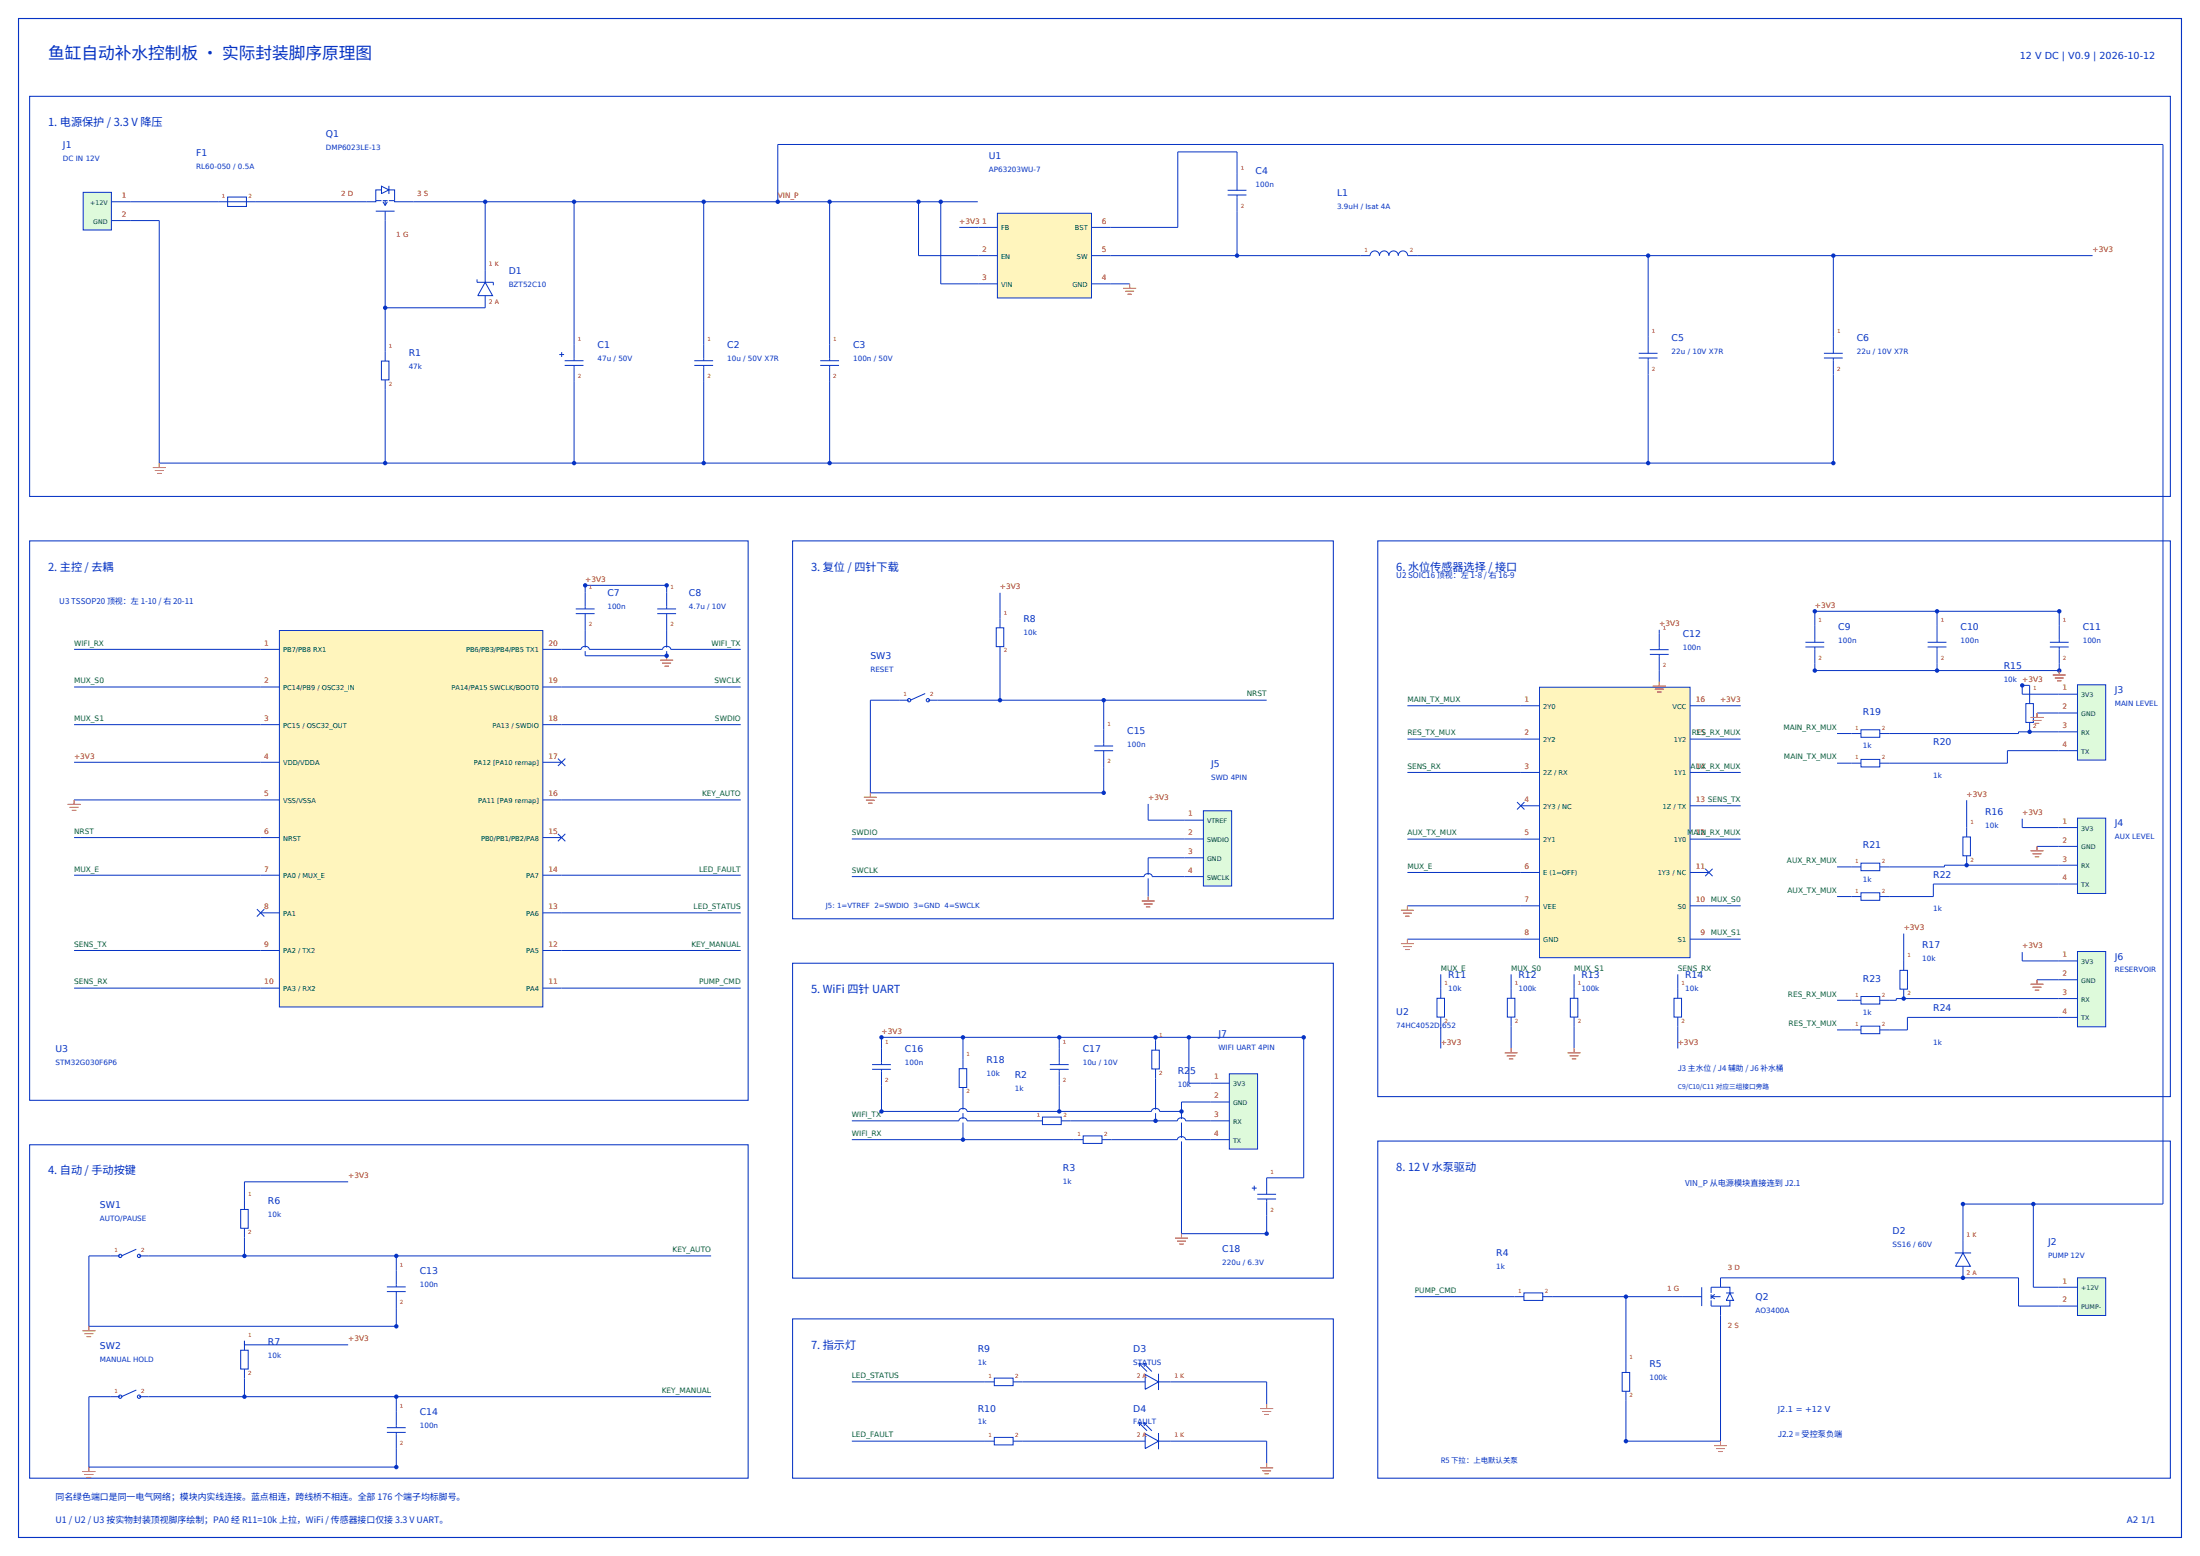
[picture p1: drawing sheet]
<svg xmlns="http://www.w3.org/2000/svg" width="594mm" height="420mm" viewBox="0 0 594 420" stroke-linecap="round" stroke-linejoin="round" font-family="sans-serif">
<path d="M5 5h584v410h-584z" fill="none" stroke="#0633c4" stroke-width=".3"/>
<path d="M8 26h578v108h-578zM8 146h194v151h-194zM214 146h146v102h-146zM372 146h214v150h-214zM214 260h146v85h-146zM8 309h194v90h-194zM372 308h214v91h-214zM214 356h146v43h-146z" fill="none" stroke="#0633c4" stroke-width=".28"/>
<g fill="none" stroke="#0633c4" stroke-width=".27">
<path d="M35.2 54.5h23.7M35.2 59.5h7.8v65.5h452v-23.9M69.1 54.5h27.3M111.6 54.5h152.4M131 54.5v18.4M155 54.5v38.4M190 54.5v38.4M210 54.5v-15.5h374v286h-54v9.9M224 54.5v38.4M248 54.5v14.5h16.2M254 54.5v22.1h10.2M334 46.9v-5.9h-16v20.4h-18.2"/>
<path d="M334 57.1v11.9M104 62.1v32.8M259 61.4h5.2M299.8 69h67.6M299.8 76.6h5.2M382.6 69h182.4M445 69v21.9M495 69v21.9M104 83.1h27M104 105.1v19.9M155 103.1v21.9M190 103.1v21.9"/>
<path d="M224 103.1v21.9M445 101.1v23.9M158 159.9v-1.9h22v1.9M270 160v6.9M20 175.3h50.4M151.6 175.3h48.4M156.9 175.3a1.14 1.14 0 0 1 1.1-.9 1.14 1.14 0 0 1 1.1 .9M158 170.1v6.9h22v-6.9M178.9 175.3a1.14 1.14 0 0 1 1.1-.9 1.14 1.14 0 0 1 1.1 .9M270 177.1v11.9M448 170v.9M490 168.9v-3.9h66v3.9"/>
<path d="M490 179.1v1.9h66v-1.9M523 165v3.9M523 179.1v1.9M20 185.4h50.4M20 195.6h50.4M151.6 185.4h48.4M151.6 195.6h48.4M242.9 189h-7.9v25h63v-6.9M253.1 189h88.9M298 189v7.9M380 190.5h30.6M380 199.5h30.6"/>
<path d="M448 181.1v2.9M461.4 190.5h8.6M461.4 199.5h8.6M496 198h3.9M548 187.4v-2.4h-2v2.4h9.8M550 192.5h5.8M555.8 197.5h-10.8v.5h-34.9M20 205.8h50.4M20 215.9h50.4M151.6 215.9h48.4M310 217v4.4h9.8M380 208.5h30.6"/>
<path d="M461.4 208.5h8.6M461.4 217.5h8.6M496 206h3.9M531 216v7.4M555.8 202.6h-13.8v3.4h-31.9M20 226.1h50.4M20 236.2h50.4M151.6 236.2h48.4M230 226.5h89.8M230 236.6h89.8M308.9 236.6a1.14 1.14 0 0 1 1.1-.8 1.14 1.14 0 0 1 1.1 .8M319.8 231.5h-9.8v10.5"/>
<path d="M380 226.5h30.6M380 235.5h30.6M461.4 226.5h8.6M496 234h3.9M546 221v2.4h9.8M550 228.5h5.8M555.8 233.5h-30.8v.5h-14.9M555.8 238.6h-33.8v3.4h-11.9M20 256.6h50.4M151.6 256.6h48.4M151.6 246.4h48.4M380 244.5h30.6"/>
<path d="M380 253.5h30.6M461.4 244.5h8.6M461.4 253.5h8.6M496 242h3.9M514 252v7.4M546 257v2.4h9.8M20 266.7h50.4M151.6 266.7h48.4M260 280v5.9M286 280v2.9M312 280v.9M321 280v12.4h5.8"/>
<path d="M389 263v3.9M389 277.1v5.9M408 263v3.9M408 277.1v5.9M425 263v3.9M425 277.1v5.9M453 263v3.9M453 277.1v5.9M496 270h3.9M496 278h3.9M550 264.5h5.8M555.8 269.5h-43.8v.5h-1.9"/>
<path d="M555.8 274.6h-40.8v3.4h-4.9M238 282.9v-2.9h114v37.9h-10M238 293.1v6.9h81M258.9 300a1.14 1.14 0 0 1 1.1-.8 1.14 1.14 0 0 1 1.1 .8M260 296.1v11.5M286 293.1v6.9M310.9 300a1.14 1.14 0 0 1 1.1-.8 1.14 1.14 0 0 1 1.1 .8M312 291.1v11.4M326.8 297.5h-7.8v35.5h23v-4.9M94 319h-28v4.9M230 302.5h48.9M230 307.6h59.9"/>
<path d="M258.9 302.5a1.14 1.14 0 0 1 1.1-.8 1.14 1.14 0 0 1 1.1 .8M289.1 302.5h37.7M300.1 307.6h26.7M317.9 302.5a1.14 1.14 0 0 1 1.1-.8 1.14 1.14 0 0 1 1.1 .8M317.9 307.6a1.14 1.14 0 0 1 1.1-.8 1.14 1.14 0 0 1 1.1 .8M29.9 339h-5.9v19h83v-4.9M40.1 339h151.9M66 334.1v4.9M107 339v3.9M549 325v22.5h6.8M382 350h26.9M419.1 350h35.3"/>
<path d="M439 350v17.9M464.5 344.9h80.5v7.6h10.8M464.5 355.1v33.9h-25.5v-10.9M530 344.9v.2M29.9 377h-5.9v19h83v-4.9M40.1 377h151.9M66 361.9v1.1h28M66 372.1v4.9M107 377v3.9M230 373h35.9M276.1 373h29.8M316.1 373h25.9v6"/>
<path d="M230 389h35.9M276.1 389h29.8M316.1 389h25.9v6"/>
</g>
<path d="M156.9 175.3h2.2M178.9 175.3h2.2M308.9 236.6h2.2M258.9 300h2.2M310.9 300h2.2M258.9 302.5h2.2M317.9 302.5h2.2M317.9 307.6h2.2" fill="none" stroke="#fff" stroke-width=".95" stroke-linecap="butt"/>
<path d="M22.5 51.9h7.6v10.2h-7.6z" fill-rule="evenodd" fill="#defadb" stroke="#0633c4" stroke-width=".27"/>
<g fill="none" stroke="#0633c4" stroke-width=".27">
<path d="M30.1 54.5h5.1M30.1 59.5h5.1M58.9 54.5h10.2M61.5 53.2h5v2.5h-5zM101.5 54.2v.3h-5.1M101.5 54.2h1.5M101.5 57h5M103 51.3h-1.5v2.9M103 50.3l2 1-2 1zM103.3 54.2h1.4M103.4 54.5l.6 1M104 54.2v1.3"/>
<path d="M104 57v5.1M104.6 54.5l-.6 1M105 51.3h1.5v2.9M105 54.2h1.5M105 50.2v2.2M106.5 54.2v.3h5.1M128.8 75.4v.8h4.4v.8M131 76.2l2 3.6h-4zM131 72.9v3.3M131 79.8v3.3M103 97.5h2v5h-2zM104 94.9v2.6"/>
<path d="M151 95.7h1.3M151.6 95v1.3M152.5 97.4h5M152.5 98.6h5M155 92.9v4.5M155 98.6v4.5M187.5 97.4h5M187.5 98.6h5M190 92.9v4.5M190 98.6v4.5M221.5 97.4h5M221.5 98.6h5"/>
<path d="M224 92.9v4.5M224 98.6v4.5M104 102.5v2.6"/>
</g>
<path d="M269.3 57.6h25.4v22.8h-25.4z" fill-rule="evenodd" fill="#fff5bd" stroke="#0633c4" stroke-width=".27"/>
<g fill="none" stroke="#0633c4" stroke-width=".27">
<path d="M331.5 51.4h5M331.5 52.6h5M334 46.9v4.5M334 52.6v4.5M264.2 61.4h5.1M264.2 69h5.1M264.2 76.6h5.1M294.7 61.4h5.1M294.7 69h5.1M294.7 76.6h5.1M367.4 69h2.5a1.27 1.27 0 0 1 1.3-1.3 1.27 1.27 0 0 1 1.3 1.3 1.27 1.27 0 0 1 1.2-1.3 1.27 1.27 0 0 1 1.3 1.3 1.27 1.27 0 0 1 1.3-1.3 1.27 1.27 0 0 1 1.2 1.3 1.27 1.27 0 0 1 1.3-1.3 1.27 1.27 0 0 1 1.3 1.3h2.5M442.5 95.4h5"/>
<path d="M442.5 96.6h5M445 90.9v4.5M445 96.6v4.5M492.5 95.4h5M492.5 96.6h5M495 90.9v4.5M495 96.6v4.5"/>
</g>
<path d="M75.4 170.2h71.2v101.6h-71.2z" fill-rule="evenodd" fill="#fff5bd" stroke="#0633c4" stroke-width=".27"/>
<g fill="none" stroke="#0633c4" stroke-width=".27">
<path d="M158 159.9v4.5M180 159.9v4.5M70.4 175.3h5M146.6 175.3h5M155.5 164.4h5M155.5 165.6h5M158 165.6v4.5M177.5 164.4h5M177.5 165.6h5M180 165.6v4.5M269 169.5h2v5h-2zM270 166.9v2.6"/>
<path d="M270 174.5v2.6M70.4 185.4h5M70.4 195.6h5M146.6 185.4h5M146.6 195.6h5M242.9 189h2.6M249.8 187.2l-4 1.8M250.5 189h2.6M298 196.9v4.5M70.4 205.8h5M70.4 215.9h5M146.6 205.8h5"/>
<path d="M146.6 215.9h5M295.5 201.4h5M295.5 202.6h5M298 202.6v4.5M70.4 226.1h5M70.4 236.2h5M146.6 226.1h5M146.6 236.2h5M70.4 246.4h5M70.4 256.6h5M146.6 246.4h5M146.6 256.6h5"/>
<path d="M70.4 266.7h5M146.6 266.7h5"/>
<circle cx="245.5" cy="189" r=".45"/>
<circle cx="250.5" cy="189" r=".45"/>
</g>
<path d="M324.9 218.8h7.6v20.4h-7.6z" fill-rule="evenodd" fill="#defadb" stroke="#0633c4" stroke-width=".27"/>
<g fill="none" stroke="#0633c4" stroke-width=".27">
<path d="M319.8 221.4h5.1M319.8 226.5h5.1M319.8 231.5h5.1M319.8 236.6h5.1M29.9 339h2.6M36.8 337.2l-4 1.8M37.5 339h2.6M65 326.5h2v5h-2zM66 323.9v2.6M66 331.5v2.6M104.5 347.4h5M104.5 348.6h5"/>
<path d="M107 342.9v4.5M107 348.6v4.5M29.9 377h2.6M36.8 375.2l-4 1.8M37.5 377h2.6M65 364.5h2v5h-2zM66 361.9v2.6M66 369.5v2.6M104.5 385.4h5M104.5 386.6h5M107 380.9v4.5M107 386.6v4.5"/>
<circle cx="32.5" cy="339" r=".45"/>
<circle cx="37.5" cy="339" r=".45"/>
<circle cx="32.5" cy="377" r=".45"/>
<circle cx="37.5" cy="377" r=".45"/>
</g>
<path d="M331.9 289.8h7.6v20.4h-7.6z" fill-rule="evenodd" fill="#defadb" stroke="#0633c4" stroke-width=".27"/>
<g fill="none" stroke="#0633c4" stroke-width=".27">
<path d="M235.5 287.4h5M235.5 288.6h5M238 282.9v4.5M238 288.6v4.5M259 288.5h2v5h-2zM260 285.9v2.6M260 293.5v2.6M283.5 287.4h5M283.5 288.6h5M286 282.9v4.5M286 288.6v4.5M311 283.5h2v5h-2z"/>
<path d="M312 280.9v2.6M312 288.5v2.6M326.8 292.4h5.1M326.8 297.5h5.1M278.9 302.5h2.6M281.5 301.5h5v2.1h-5zM286.5 302.5h2.6M289.9 307.6h2.6M292.5 306.6h5v2h-5zM297.5 307.6h2.6M326.8 302.5h5.1M326.8 307.6h5.1"/>
<path d="M342 317.9v4.5M338 320.7h1.3M338.7 320v1.3M339.5 322.4h5M339.5 323.6h5M342 323.6v4.5"/>
</g>
<path d="M415.7 185.5h40.6v73h-40.6z" fill-rule="evenodd" fill="#fff5bd" stroke="#0633c4" stroke-width=".27"/>
<g fill="none" stroke="#0633c4" stroke-width=".27">
<path d="M445.5 175.4h5M445.5 176.6h5M448 170.9v4.5M448 176.6v4.5M487.5 173.4h5M487.5 174.6h5M490 168.9v4.5M490 174.6v4.5M520.5 173.4h5M520.5 174.6h5M523 168.9v4.5M523 174.6v4.5"/>
<path d="M553.5 173.4h5M553.5 174.6h5M556 168.9v4.5M556 174.6v4.5M410.6 190.5h5.1M410.6 199.5h5.1M456.3 190.5h5.1M456.3 199.5h5.1M410.6 208.5h5.1M410.6 217.5h5.1M456.3 208.5h5.1M456.3 217.5h5.1"/>
<path d="M410.6 226.5h5.1M410.6 235.5h5.1M456.3 226.5h5.1M456.3 235.5h5.1M410.6 244.5h5.1M410.6 253.5h5.1M456.3 244.5h5.1M456.3 253.5h5.1M388 269.5h2v5h-2zM389 266.9v2.6M389 274.5v2.6M407 269.5h2v5h-2z"/>
<path d="M408 266.9v2.6M408 274.5v2.6M424 269.5h2v5h-2zM425 266.9v2.6M425 274.5v2.6M452 269.5h2v5h-2zM453 266.9v2.6M453 274.5v2.6"/>
</g>
<path d="M560.9 184.8h7.6v20.4h-7.6z" fill-rule="evenodd" fill="#defadb" stroke="#0633c4" stroke-width=".27"/>
<g fill="none" stroke="#0633c4" stroke-width=".27">
<path d="M499.9 198h2.6M502.5 197h5v2h-5zM507.5 198h2.6M547 189.9h2v5.1h-2zM548 187.4v2.5M548 195v2.5M555.8 187.4h5.1M555.8 192.5h5.1M555.8 197.5h5.1M499.9 206h2.6M502.5 205h5v2h-5zM507.5 206h2.6"/>
<path d="M555.8 202.6h5.1"/>
</g>
<path d="M560.9 220.8h7.6v20.4h-7.6z" fill-rule="evenodd" fill="#defadb" stroke="#0633c4" stroke-width=".27"/>
<g fill="none" stroke="#0633c4" stroke-width=".27">
<path d="M499.9 234h2.6M502.5 233h5v2h-5zM507.5 234h2.6M530 225.9h2v5.1h-2zM531 223.4v2.5M531 231v2.5M555.8 223.4h5.1M555.8 228.5h5.1M555.8 233.5h5.1M555.8 238.6h5.1M499.9 242h2.6M502.5 241h5v2h-5z"/>
<path d="M507.5 242h2.6"/>
</g>
<path d="M560.9 256.8h7.6v20.4h-7.6z" fill-rule="evenodd" fill="#defadb" stroke="#0633c4" stroke-width=".27"/>
<g fill="none" stroke="#0633c4" stroke-width=".27">
<path d="M514 259.4v2.5M555.8 259.4h5.1M499.9 270h2.6M499.9 278h2.6M502.5 269h5v2h-5zM502.5 277h5v2h-5zM507.5 270h2.6M507.5 278h2.6M513 261.9h2v5.1h-2zM514 267v2.5M555.8 264.5h5.1M555.8 269.5h5.1"/>
<path d="M555.8 274.6h5.1M408.9 350h2.6M411.5 349h5v2h-5zM416.5 350h2.6M454.4 350h5.1M459.5 347.5v5M462 350h2.5M462 349.3v1.3M462 351v1.5h2.5M462 350l1 .6M463 349.4l-1 .6M464.5 347.5h2.6v1.5"/>
<path d="M464.5 347.5h-2.5v1.5M464.5 344.9v2.6M464.5 352.5v2.6M466.1 349h2M467.1 351v1.5h-2.6M467.1 349l1 2h-2zM265.9 373h2.6M268.5 372h5v2h-5zM273.5 373h2.6M305.9 373h3.3M307.5 368l2.2 2.2M307.5 368l.2 .9"/>
<path d="M307.5 368l.9 .2M308.8 368l2.2 2.2M308.8 368l.2 .9M308.8 368l.9 .2M309.2 371l3.6 2-3.6 2zM312.8 373h3.3M312.8 370.8v4.4M438 370.5h2v5h-2zM439 367.9v2.6M439 375.5v2.6M265.9 389h2.6M268.5 388h5v2h-5z"/>
<path d="M273.5 389h2.6M305.9 389h3.3M307.5 384l2.2 2.2M307.5 384l.2 .9M307.5 384l.9 .2M308.8 384l2.2 2.2M308.8 384l.2 .9M308.8 384l.9 .2M309.2 387l3.6 2-3.6 2zM312.8 386.8v4.4M312.8 389h3.3"/>
</g>
<path d="M560.9 344.9h7.6v10.2h-7.6z" fill-rule="evenodd" fill="#defadb" stroke="#0633c4" stroke-width=".27"/>
<path d="M527.8 338.2h4.4M530 338.2l2 3.6h-4zM530 334.9v3.3M530 341.8v3.3M555.8 347.5h5.1M555.8 352.5h5.1" fill="none" stroke="#0633c4" stroke-width=".27"/>
<path d="M41.2 126.2h3.6M41.8 127h2.4M42.4 127.8h1.2M43 125v1.2" fill="none" stroke="#c40d0b" stroke-width=".27"/>
<g fill="#0633c4">
<circle cx="104" cy="125" r=".6"/>
<circle cx="131" cy="54.5" r=".6"/>
<circle cx="104" cy="83.1" r=".6"/>
<circle cx="155" cy="54.5" r=".6"/>
<circle cx="155" cy="125" r=".6"/>
<circle cx="190" cy="54.5" r=".6"/>
<circle cx="190" cy="125" r=".6"/>
<circle cx="224" cy="54.5" r=".6"/>
<circle cx="224" cy="125" r=".6"/>
<circle cx="248" cy="54.5" r=".6"/>
<circle cx="254" cy="54.5" r=".6"/>
</g>
<path d="M303.3 77.8h3.5M303.8 78.6h2.4M304.4 79.4h1.2M305 76.6v1.2" fill="none" stroke="#c40d0b" stroke-width=".27"/>
<g fill="#0633c4">
<circle cx="334" cy="69" r=".6"/>
<circle cx="445" cy="69" r=".6"/>
<circle cx="445" cy="125" r=".6"/>
<circle cx="495" cy="69" r=".6"/>
<circle cx="495" cy="125" r=".6"/>
<circle cx="158" cy="158" r=".6"/>
<circle cx="180" cy="158" r=".6"/>
</g>
<path d="M178.3 178.2h3.5M178.8 179h2.4M179.4 179.8h1.2M180 177v1.2" fill="none" stroke="#c40d0b" stroke-width=".27"/>
<circle cx="180" cy="177" r=".6" fill="#0633c4"/>
<path d="M18.2 217.1h3.5M18.8 217.9h2.4M19.4 218.7h1.2M20 215.9v1.2" fill="none" stroke="#c40d0b" stroke-width=".27"/>
<path d="M150.6 204.8l2 2M152.6 204.8l-2 2M150.6 225.1l2 2M152.6 225.1l-2 2M69.4 245.4l2 2M71.4 245.4l-2 2" fill="none" stroke="#0633c4" stroke-width=".27"/>
<g fill="#0633c4">
<circle cx="270" cy="189" r=".6"/>
<circle cx="298" cy="189" r=".6"/>
</g>
<path d="M233.2 215.2h3.6M233.8 216h2.4M234.4 216.8h1.2M235 214v1.2" fill="none" stroke="#c40d0b" stroke-width=".27"/>
<circle cx="298" cy="214" r=".6" fill="#0633c4"/>
<path d="M308.2 243.2h3.6M308.8 244h2.4M309.4 244.8h1.2M310 242v1.2" fill="none" stroke="#c40d0b" stroke-width=".27"/>
<g fill="#0633c4">
<circle cx="66" cy="339" r=".6"/>
<circle cx="107" cy="339" r=".6"/>
</g>
<path d="M22.3 359.2h3.5M22.8 360h2.4M24 358v1.2M23.4 360.8h1.2" fill="none" stroke="#c40d0b" stroke-width=".27"/>
<g fill="#0633c4">
<circle cx="107" cy="358" r=".6"/>
<circle cx="66" cy="377" r=".6"/>
<circle cx="107" cy="377" r=".6"/>
</g>
<path d="M22.3 397.2h3.5M22.8 398h2.4M23.4 398.8h1.2M24 396v1.2" fill="none" stroke="#c40d0b" stroke-width=".27"/>
<g fill="#0633c4">
<circle cx="107" cy="396" r=".6"/>
<circle cx="321" cy="280" r=".6"/>
<circle cx="352" cy="280" r=".6"/>
</g>
<path d="M317.2 334.2h3.5M317.8 335h2.4M318.4 335.8h1.2M319 333v1.2" fill="none" stroke="#c40d0b" stroke-width=".27"/>
<g fill="#0633c4">
<circle cx="319" cy="300" r=".6"/>
<circle cx="238" cy="280" r=".6"/>
<circle cx="238" cy="300" r=".6"/>
<circle cx="286" cy="280" r=".6"/>
<circle cx="286" cy="300" r=".6"/>
<circle cx="342" cy="333" r=".6"/>
<circle cx="260" cy="280" r=".6"/>
<circle cx="260" cy="307.6" r=".6"/>
<circle cx="312" cy="280" r=".6"/>
<circle cx="312" cy="302.5" r=".6"/>
</g>
<path d="M409.6 216.5l2 2M411.6 216.5l-2 2M460.4 234.5l2 2M462.4 234.5l-2 2" fill="none" stroke="#0633c4" stroke-width=".27"/>
<g fill="none" stroke="#c40d0b" stroke-width=".27">
<path d="M446.3 185.2h3.5M446.8 186h2.4M447.4 186.8h1.2M448 184v1.2M378.3 245.7h3.4M378.3 254.7h3.4M378.8 246.5h2.4M378.8 255.5h2.4M379.4 247.3h1.2M379.4 256.3h1.2M380 244.5v1.2M380 253.5v1.2"/>
<path d="M406.3 284.2h3.4M406.8 285h2.4M407.4 285.8h1.2M408 283v1.2M423.3 284.2h3.5M423.8 285h2.4M424.4 285.8h1.2M425 283v1.2"/>
</g>
<g fill="#0633c4">
<circle cx="490" cy="165" r=".6"/>
<circle cx="490" cy="181" r=".6"/>
<circle cx="523" cy="165" r=".6"/>
<circle cx="523" cy="181" r=".6"/>
<circle cx="556" cy="165" r=".6"/>
<circle cx="556" cy="181" r=".6"/>
</g>
<path d="M548.2 193.7h3.6M548.8 194.5h2.4M549.4 195.3h1.2M550 192.5v1.2M554.2 182.2h3.6M554.8 183h2.4M555.4 183.8h1.2M556 181v1.2" fill="none" stroke="#c40d0b" stroke-width=".27"/>
<g fill="#0633c4">
<circle cx="546" cy="185" r=".6"/>
<circle cx="548" cy="197.5" r=".6"/>
</g>
<path d="M548.2 229.7h3.6M548.8 230.5h2.4M549.4 231.3h1.2M550 228.5v1.2" fill="none" stroke="#c40d0b" stroke-width=".27"/>
<circle cx="531" cy="233.5" r=".6" fill="#0633c4"/>
<path d="M548.2 265.7h3.6M548.8 266.5h2.4M549.4 267.3h1.2M550 264.5v1.2" fill="none" stroke="#c40d0b" stroke-width=".27"/>
<circle cx="514" cy="269.5" r=".6" fill="#0633c4"/>
<path d="M342 379v1.2M340.3 380.2h3.4M340.3 396.2h3.4M340.8 381h2.4M340.8 397h2.4M341.4 381.8h1.2M341.4 397.8h1.2M342 395v1.2" fill="none" stroke="#c40d0b" stroke-width=".27"/>
<circle cx="439" cy="350" r=".6" fill="#0633c4"/>
<path d="M462.8 390.2h3.5M463.3 391h2.4M463.9 391.8h1.2M464.5 389v1.2" fill="none" stroke="#c40d0b" stroke-width=".27"/>
<g fill="#0633c4">
<circle cx="439" cy="389" r=".6"/>
<circle cx="530" cy="344.9" r=".6"/>
<circle cx="530" cy="325" r=".6"/>
<circle cx="549" cy="325" r=".6"/>
<circle cx="210" cy="54.5" r=".6"/>
</g>
<text font-size="4.5" fill="#0633c4" x="13" y="16">鱼缸自动补水控制板 · 实际封装脚序原理图</text>
<g font-size="3" fill="#0633c4">
<text x="13" y="34">1. 电源保护 / 3.3 V 降压</text>
<text x="13" y="154">2. 主控 / 去耦</text>
<text x="219" y="154">3. 复位 / 四针下载</text>
<text x="377" y="154">6. 水位传感器选择 / 接口</text>
<text x="219" y="268">5. WiFi 四针 UART</text>
<text x="13" y="317">4. 自动 / 手动按键</text>
<text x="377" y="316">8. 12 V 水泵驱动</text>
<text x="219" y="364">7. 指示灯</text>
</g>
<text font-size="2.6" fill="#0633c4" x="545.4" y="16">12 V DC | V0.9 | 2026-10-12</text>
<g font-size="2.5" fill="#0633c4">
<text x="17" y="40">J1</text>
<text x="53" y="42">F1</text>
<text x="88" y="37">Q1</text>
<text x="267" y="43">U1</text>
<text x="339" y="47">C4</text>
<text x="361" y="53">L1</text>
<text x="137.4" y="74">D1</text>
<text x="110.3" y="96">R1</text>
<text x="161.4" y="94">C1</text>
<text x="196.4" y="94">C2</text>
<text x="230.3" y="94">C3</text>
<text x="451.3" y="92">C5</text>
<text x="501.4" y="92">C6</text>
<text x="164" y="161">C7</text>
<text x="186" y="161">C8</text>
<text x="276.3" y="168">R8</text>
<text x="454.3" y="172">C12</text>
<text x="496.3" y="170">C9</text>
<text x="529.4" y="170">C10</text>
<text x="562.3" y="170">C11</text>
<text x="235" y="178">SW3</text>
<text x="541" y="180.5">R15</text>
<text x="571" y="187">J3</text>
<text x="304.4" y="198">C15</text>
<text x="503" y="193">R19</text>
<text x="522" y="201">R20</text>
<text x="327" y="207">J5</text>
<text x="536" y="220">R16</text>
<text x="571" y="223">J4</text>
<text x="503" y="229">R21</text>
<text x="522" y="237">R22</text>
<text x="519" y="256">R17</text>
<text x="391" y="264">R11</text>
<text x="410" y="264">R12</text>
<text x="427" y="264">R13</text>
<text x="455" y="264">R14</text>
<text x="571" y="259">J6</text>
<text x="503" y="265">R23</text>
<text x="377" y="274">U2</text>
<text x="522" y="273">R24</text>
<text x="329" y="280">J7</text>
<text x="15" y="284">U3</text>
<text x="244.4" y="284">C16</text>
<text x="266.3" y="287">R18</text>
<text x="292.4" y="284">C17</text>
<text x="274" y="291">R2</text>
<text x="318" y="290">R25</text>
<text x="287" y="316">R3</text>
<text x="27" y="326">SW1</text>
<text x="72.3" y="325">R6</text>
<text x="511" y="333">D2</text>
<text x="553" y="336">J2</text>
<text x="330" y="338">C18</text>
<text x="404" y="339">R4</text>
<text x="113.4" y="344">C13</text>
<text x="474" y="351">Q2</text>
<text x="27" y="364">SW2</text>
<text x="72.3" y="363">R7</text>
<text x="264" y="365">R9</text>
<text x="306" y="365">D3</text>
<text x="445.3" y="369">R5</text>
<text x="113.4" y="382">C14</text>
<text x="264" y="381">R10</text>
<text x="306" y="381">D4</text>
</g>
<g font-size="2.4" fill="#0633c4">
<text x="15" y="405">同名绿色端口是同一电气网络；模块内实线连接。蓝点相连，跨线桥不相连。全部 176 个端子均标脚号。</text>
<text x="15" y="411">U1 / U2 / U3 按实物封装顶视脚序绘制；PA0 经 R11=10k 上拉，WiFi / 传感器接口仅接 3.3 V UART。</text>
<text x="574.2" y="411">A2 1/1</text>
</g>
<g font-size="2.2" fill="#0633c4">
<text x="455" y="320">VIN_P 从电源模块直接连到 J2.1</text>
<text x="480" y="381">J2.1 = +12 V</text>
<text x="480" y="388">J2.2 = 受控泵负端</text>
</g>
<g font-size="2.1" fill="#0633c4">
<text x="377" y="156">U2 SOIC16 顶视：左 1-8 / 右 16-9</text>
<text x="16" y="163">U3 TSSOP20 顶视：左 1-10 / 右 20-11</text>
<text x="453" y="289">J3 主水位 / J4 辅助 / J6 补水桶</text>
</g>
<g font-size="2" fill="#c40d0b">
<text x="32.9" y="53.5">1</text>
<text x="210" y="53.5">VIN_P</text>
<text x="32.9" y="58.5">2</text>
<text x="259" y="60.4">+3V3</text>
<text x="265.2" y="60.4">1</text>
<text x="297.5" y="60.4">6</text>
<text x="265.2" y="68">2</text>
<text x="297.5" y="68">5</text>
<text x="565" y="68">+3V3</text>
<text x="265.2" y="75.6">3</text>
<text x="297.5" y="75.6">4</text>
<text x="158" y="157">+3V3</text>
<text x="270" y="159">+3V3</text>
<text x="490" y="164">+3V3</text>
<text x="448" y="169">+3V3</text>
<text x="71.4" y="174.3">1</text>
<text x="148.1" y="174.3">20</text>
<text x="71.4" y="184.4">2</text>
<text x="148.1" y="184.4">19</text>
<text x="411.6" y="189.5">1</text>
<text x="457.9" y="189.5">16</text>
<text x="464.4" y="189.5">+3V3</text>
<text x="556.8" y="186.4">1</text>
<text x="556.8" y="191.5">2</text>
<text x="71.4" y="194.6">3</text>
<text x="148.1" y="194.6">18</text>
<text x="556.8" y="196.5">3</text>
<text x="411.6" y="198.5">2</text>
<text x="457.9" y="198.5">15</text>
<text x="556.8" y="201.6">4</text>
<text x="20" y="204.8">+3V3</text>
<text x="71.4" y="204.8">4</text>
<text x="148.1" y="204.8">17</text>
<text x="411.6" y="207.5">3</text>
<text x="457.9" y="207.5">14</text>
<text x="71.4" y="214.9">5</text>
<text x="148.1" y="214.9">16</text>
<text x="310" y="216">+3V3</text>
<text x="531" y="215">+3V3</text>
<text x="320.8" y="220.4">1</text>
<text x="411.6" y="216.5">4</text>
<text x="457.9" y="216.5">13 SENS_TX</text>
<text x="546" y="220">+3V3</text>
<text x="71.4" y="225.1">6</text>
<text x="148.1" y="225.1">15</text>
<text x="320.8" y="225.5">2</text>
<text x="411.6" y="225.5">5</text>
<text x="457.9" y="225.5">12</text>
<text x="556.8" y="222.4">1</text>
<text x="556.8" y="227.5">2</text>
<text x="320.8" y="230.5">3</text>
<text x="556.8" y="232.5">3</text>
<text x="71.4" y="235.2">7</text>
<text x="148.1" y="235.2">14</text>
<text x="320.8" y="235.6">4</text>
<text x="411.6" y="234.5">6</text>
<text x="457.9" y="234.5">11</text>
<text x="556.8" y="237.6">4</text>
<text x="71.4" y="245.4">8</text>
<text x="148.1" y="245.4">13</text>
<text x="411.6" y="243.5">7</text>
<text x="457.9" y="243.5">10</text>
<text x="514" y="251">+3V3</text>
<text x="71.4" y="255.6">9</text>
<text x="148.1" y="255.6">12</text>
<text x="411.6" y="252.5">8</text>
<text x="459.1" y="252.5">9</text>
<text x="546" y="256">+3V3</text>
<text x="556.8" y="258.4">1</text>
<text x="556.8" y="263.5">2</text>
<text x="71.4" y="265.7">10</text>
<text x="148.1" y="265.7">11</text>
<text x="556.8" y="268.5">3</text>
<text x="556.8" y="273.6">4</text>
<text x="238" y="279">+3V3</text>
<text x="389" y="282">+3V3</text>
<text x="453" y="282">+3V3</text>
<text x="327.8" y="291.4">1</text>
<text x="327.8" y="296.5">2</text>
<text x="327.8" y="301.5">3</text>
<text x="327.8" y="306.6">4</text>
<text x="94" y="318">+3V3</text>
<text x="556.8" y="346.5">1</text>
<text x="556.8" y="351.5">2</text>
<text x="94" y="362">+3V3</text>
</g>
<g font-size="2" fill="#065c38">
<text x="20" y="174.3">WIFI_RX</text>
<text x="192.1" y="174.3">WIFI_TX</text>
<text x="20" y="184.4">MUX_S0</text>
<text x="192.9" y="184.4">SWCLK</text>
<text x="336.6" y="188">NRST</text>
<text x="380" y="189.5">MAIN_TX_MUX</text>
<text x="20" y="194.6">MUX_S1</text>
<text x="193" y="194.6">SWDIO</text>
<text x="481.5" y="197">MAIN_RX_MUX</text>
<text x="380" y="198.5">RES_TX_MUX</text>
<text x="456.8" y="198.5">RES_RX_MUX</text>
<text x="380" y="207.5">SENS_RX</text>
<text x="456.5" y="207.5">AUX_RX_MUX</text>
<text x="481.7" y="205">MAIN_TX_MUX</text>
<text x="189.6" y="214.9">KEY_AUTO</text>
<text x="20" y="225.1">NRST</text>
<text x="230" y="225.5">SWDIO</text>
<text x="380" y="225.5">AUX_TX_MUX</text>
<text x="455.5" y="225.5">MAIN_RX_MUX</text>
<text x="482.5" y="233">AUX_RX_MUX</text>
<text x="20" y="235.2">MUX_E</text>
<text x="188.8" y="235.2">LED_FAULT</text>
<text x="230" y="235.6">SWCLK</text>
<text x="380" y="234.5">MUX_E</text>
<text x="187.3" y="245.4">LED_STATUS</text>
<text x="461.9" y="243.5">MUX_S0</text>
<text x="482.6" y="241">AUX_TX_MUX</text>
<text x="20" y="255.6">SENS_TX</text>
<text x="186.7" y="255.6">KEY_MANUAL</text>
<text x="461.9" y="252.5">MUX_S1</text>
<text x="389" y="262">MUX_E</text>
<text x="408" y="262">MUX_S0</text>
<text x="425" y="262">MUX_S1</text>
<text x="453" y="262">SENS_RX</text>
<text x="20" y="265.7">SENS_RX</text>
<text x="188.7" y="265.7">PUMP_CMD</text>
<text x="482.8" y="269">RES_RX_MUX</text>
<text x="482.9" y="277">RES_TX_MUX</text>
<text x="230" y="301.5">WIFI_TX</text>
<text x="230" y="306.6">WIFI_RX</text>
<text x="181.6" y="338">KEY_AUTO</text>
<text x="382" y="349">PUMP_CMD</text>
<text x="230" y="372">LED_STATUS</text>
<text x="178.7" y="376">KEY_MANUAL</text>
<text x="230" y="388">LED_FAULT</text>
</g>
<text font-size="2" fill="#0633c4" x="389" y="395">R5 下拉：上电默认关泵</text>
<g font-size="1.9" fill="#0633c4">
<text x="88" y="40.5">DMP6023LE-13</text>
<text x="17" y="43.5">DC IN 12V</text>
<text x="53" y="45.5">RL60-050 / 0.5A</text>
<text x="267" y="46.5">AP63203WU-7</text>
<text x="339" y="50.5">100n</text>
<text x="361" y="56.5">3.9uH / Isat 4A</text>
<text x="137.4" y="77.5">BZT52C10</text>
<text x="451.3" y="95.5">22u / 10V X7R</text>
<text x="501.4" y="95.5">22u / 10V X7R</text>
<text x="110.3" y="99.5">47k</text>
<text x="161.4" y="97.5">47u / 50V</text>
<text x="196.4" y="97.5">10u / 50V X7R</text>
<text x="230.3" y="97.5">100n / 50V</text>
<text x="164" y="164.5">100n</text>
<text x="186" y="164.5">4.7u / 10V</text>
<text x="276.3" y="171.5">10k</text>
<text x="496.3" y="173.5">100n</text>
<text x="529.4" y="173.5">100n</text>
<text x="562.3" y="173.5">100n</text>
<text x="454.3" y="175.5">100n</text>
<text x="235" y="181.5">RESET</text>
<text x="541" y="184">10k +3V3</text>
<text x="571" y="190.5">MAIN LEVEL</text>
<text x="304.4" y="201.5">100n</text>
<text x="503" y="202">1k</text>
<text x="522" y="210">1k</text>
<text x="327" y="210.5">SWD 4PIN</text>
<text x="536" y="223.5">10k</text>
<text x="571" y="226.5">AUX LEVEL</text>
<text x="503" y="238">1k</text>
<text x="223" y="245">J5: 1=VTREF 2=SWDIO 3=GND 4=SWCLK</text>
<text x="522" y="246">1k</text>
<text x="519" y="259.5">10k</text>
<text x="571" y="262.5">RESERVOIR</text>
<text x="391" y="267.5">10k</text>
<text x="410" y="267.5">100k</text>
<text x="427" y="267.5">100k</text>
<text x="455" y="267.5">10k</text>
<text x="503" y="274">1k</text>
<text x="377" y="277.5">74HC4052D,652</text>
<text x="522" y="282">1k</text>
<text x="15" y="287.5">STM32G030F6P6</text>
<text x="244.4" y="287.5">100n</text>
<text x="292.4" y="287.5">10u / 10V</text>
<text x="329" y="283.5">WIFI UART 4PIN</text>
<text x="266.3" y="290.5">10k</text>
<text x="318" y="293.5">10k</text>
<text x="274" y="294.5">1k</text>
<text x="287" y="319.5">1k</text>
<text x="27" y="329.5">AUTO/PAUSE</text>
<text x="72.3" y="328.5">10k</text>
<text x="330" y="341.5">220u / 6.3V</text>
<text x="511" y="336.5">SS16 / 60V</text>
<text x="553" y="339.5">PUMP 12V</text>
<text x="113.4" y="347.5">100n</text>
<text x="404" y="342.5">1k</text>
<text x="474" y="354.5">AO3400A</text>
<text x="27" y="367.5">MANUAL HOLD</text>
<text x="72.3" y="366.5">10k</text>
<text x="264" y="368.5">1k</text>
<text x="306" y="368.5">STATUS</text>
<text x="445.3" y="372.5">100k</text>
<text x="113.4" y="385.5">100n</text>
<text x="264" y="384.5">1k</text>
<text x="306" y="384.5">FAULT</text>
</g>
<g font-size="1.9" fill="#c40d0b">
<text x="92.1" y="53">2 D</text>
<text x="112.6" y="53">3 S</text>
<text x="107" y="64.1">1 G</text>
<text x="466.5" y="342.9">3 D</text>
<text x="450.1" y="348.5">1 G</text>
<text x="466.5" y="358.6">2 S</text>
</g>
<g font-size="1.8" fill="#141a29">
<text x="270.3" y="62.2">FB</text>
<text x="290.2" y="62.2">BST</text>
<text x="270.3" y="69.8">EN</text>
<text x="290.8" y="69.8">SW</text>
<text x="270.3" y="77.4">VIN</text>
<text x="289.6" y="77.4">GND</text>
<text x="76.4" y="176.1">PB7/PB8 RX1</text>
<text x="125.8" y="176.1">PB6/PB3/PB4/PB5 TX1</text>
<text x="76.4" y="186.2">PC14/PB9 / OSC32_IN</text>
<text x="121.9" y="186.2">PA14/PA15 SWCLK/BOOT0</text>
<text x="416.7" y="191.3">2Y0</text>
<text x="451.6" y="191.3">VCC</text>
<text x="76.4" y="196.4">PC15 / OSC32_OUT</text>
<text x="132.9" y="196.4">PA13 / SWDIO</text>
<text x="416.7" y="200.3">2Y2</text>
<text x="451.9" y="200.3">1Y2</text>
<text x="76.4" y="206.6">VDD/VDDA</text>
<text x="128" y="206.6">PA12 [PA10 remap]</text>
<text x="416.7" y="209.3">2Z / RX</text>
<text x="451.9" y="209.3">1Y1</text>
<text x="76.4" y="216.7">VSS/VSSA</text>
<text x="129.1" y="216.7">PA11 [PA9 remap]</text>
<text x="416.7" y="218.3">2Y3 / NC</text>
<text x="448.9" y="218.3">1Z / TX</text>
<text x="76.4" y="226.9">NRST</text>
<text x="129.9" y="226.9">PB0/PB1/PB2/PA8</text>
<text x="416.7" y="227.3">2Y1</text>
<text x="451.9" y="227.3">1Y0</text>
<text x="76.4" y="237">PA0 / MUX_E</text>
<text x="142.1" y="237">PA7</text>
<text x="416.7" y="236.3">E (1=OFF)</text>
<text x="447.6" y="236.3">1Y3 / NC</text>
<text x="416.7" y="245.3">VEE</text>
<text x="453" y="245.3">S0</text>
<text x="76.4" y="247.2">PA1</text>
<text x="142.1" y="247.2">PA6</text>
<text x="76.4" y="257.4">PA2 / TX2</text>
<text x="142.1" y="257.4">PA5</text>
<text x="416.7" y="254.3">GND</text>
<text x="453" y="254.3">S1</text>
<text x="76.4" y="267.5">PA3 / RX2</text>
<text x="142.1" y="267.5">PA4</text>
</g>
<text font-size="1.8" fill="#0633c4" x="453" y="294">C9/C10/C11 对应三组接口旁路</text>
<g font-size="1.7" fill="#141a29">
<text x="24.3" y="55.3">+12V</text>
<text x="25.2" y="60.3">GND</text>
<text x="561.9" y="188.2">3V3</text>
<text x="561.9" y="193.3">GND</text>
<text x="561.9" y="198.3">RX</text>
<text x="561.9" y="203.4">TX</text>
<text x="325.9" y="222.2">VTREF</text>
<text x="325.9" y="227.3">SWDIO</text>
<text x="561.9" y="224.2">3V3</text>
<text x="325.9" y="232.3">GND</text>
<text x="561.9" y="229.3">GND</text>
<text x="325.9" y="237.4">SWCLK</text>
<text x="561.9" y="234.3">RX</text>
<text x="561.9" y="239.4">TX</text>
<text x="561.9" y="260.2">3V3</text>
<text x="561.9" y="265.3">GND</text>
<text x="561.9" y="270.3">RX</text>
<text x="561.9" y="275.4">TX</text>
<text x="332.9" y="293.2">3V3</text>
<text x="332.9" y="298.3">GND</text>
<text x="332.9" y="303.3">RX</text>
<text x="332.9" y="308.4">TX</text>
<text x="561.9" y="348.3">+12V</text>
<text x="561.9" y="353.3">PUMP-</text>
</g>
<g font-size="1.6" fill="#c40d0b">
<text x="132" y="71.9">1 K</text>
<text x="132" y="82.1">2 A</text>
<text x="531" y="333.9">1 K</text>
<text x="531" y="344.1">2 A</text>
<text x="306.9" y="372">2 A</text>
<text x="317.1" y="372">1 K</text>
<text x="306.9" y="388">2 A</text>
<text x="317.1" y="388">1 K</text>
</g>
<g font-size="1.5" fill="#c40d0b">
<text x="335" y="45.9">1</text>
<text x="59.9" y="53.5">1</text>
<text x="67.1" y="53.5">2</text>
<text x="335" y="56.1">2</text>
<text x="368.4" y="68">1</text>
<text x="380.7" y="68">2</text>
<text x="446" y="89.9">1</text>
<text x="496" y="89.9">1</text>
<text x="105" y="93.9">1</text>
<text x="156" y="91.9">1</text>
<text x="191" y="91.9">1</text>
<text x="225" y="91.9">1</text>
<text x="446" y="100.1">2</text>
<text x="496" y="100.1">2</text>
<text x="105" y="104.1">2</text>
<text x="156" y="102.1">2</text>
<text x="191" y="102.1">2</text>
<text x="225" y="102.1">2</text>
<text x="159" y="158.9">1</text>
<text x="181" y="158.9">1</text>
<text x="271" y="165.9">1</text>
<text x="491" y="167.9">1</text>
<text x="524" y="167.9">1</text>
<text x="557" y="167.9">1</text>
<text x="159" y="169.1">2</text>
<text x="181" y="169.1">2</text>
<text x="449" y="169.9">1</text>
<text x="271" y="176.1">2</text>
<text x="491" y="178.1">2</text>
<text x="524" y="178.1">2</text>
<text x="557" y="178.1">2</text>
<text x="449" y="180.1">2</text>
<text x="243.9" y="188">1</text>
<text x="251.1" y="188">2</text>
<text x="549" y="186.4">1</text>
<text x="299" y="195.9">1</text>
<text x="500.9" y="197">1</text>
<text x="508.1" y="197">2</text>
<text x="549" y="196.5">2</text>
<text x="299" y="206.1">2</text>
<text x="500.9" y="205">1</text>
<text x="508.1" y="205">2</text>
<text x="532" y="222.4">1</text>
<text x="500.9" y="233">1</text>
<text x="508.1" y="233">2</text>
<text x="532" y="232.5">2</text>
<text x="500.9" y="241">1</text>
<text x="508.1" y="241">2</text>
<text x="515" y="258.4">1</text>
<text x="390" y="265.9">1</text>
<text x="409" y="265.9">1</text>
<text x="426" y="265.9">1</text>
<text x="454" y="265.9">1</text>
<text x="500.9" y="269">1</text>
<text x="508.1" y="269">2</text>
<text x="515" y="268.5">2</text>
<text x="239" y="281.9">1</text>
<text x="287" y="281.9">1</text>
<text x="313" y="279.9">1</text>
<text x="390" y="276.1">2</text>
<text x="409" y="276.1">2</text>
<text x="426" y="276.1">2</text>
<text x="454" y="276.1">2</text>
<text x="500.9" y="277">1</text>
<text x="508.1" y="277">2</text>
<text x="261" y="284.9">1</text>
<text x="239" y="292.1">2</text>
<text x="287" y="292.1">2</text>
<text x="313" y="290.1">2</text>
<text x="261" y="295.1">2</text>
<text x="279.9" y="301.5">1</text>
<text x="287.1" y="301.5">2</text>
<text x="290.9" y="306.6">1</text>
<text x="298.1" y="306.6">2</text>
<text x="343" y="316.9">1</text>
<text x="67" y="322.9">1</text>
<text x="343" y="327.1">2</text>
<text x="67" y="333.1">2</text>
<text x="30.9" y="338">1</text>
<text x="38.1" y="338">2</text>
<text x="108" y="341.9">1</text>
<text x="108" y="352.1">2</text>
<text x="409.9" y="349">1</text>
<text x="417.1" y="349">2</text>
<text x="67" y="360.9">1</text>
<text x="67" y="371.1">2</text>
<text x="266.9" y="372">1</text>
<text x="274.1" y="372">2</text>
<text x="440" y="366.9">1</text>
<text x="30.9" y="376">1</text>
<text x="38.1" y="376">2</text>
<text x="440" y="377.1">2</text>
<text x="108" y="379.9">1</text>
<text x="266.9" y="388">1</text>
<text x="274.1" y="388">2</text>
<text x="108" y="390.1">2</text>
</g>
</svg>
